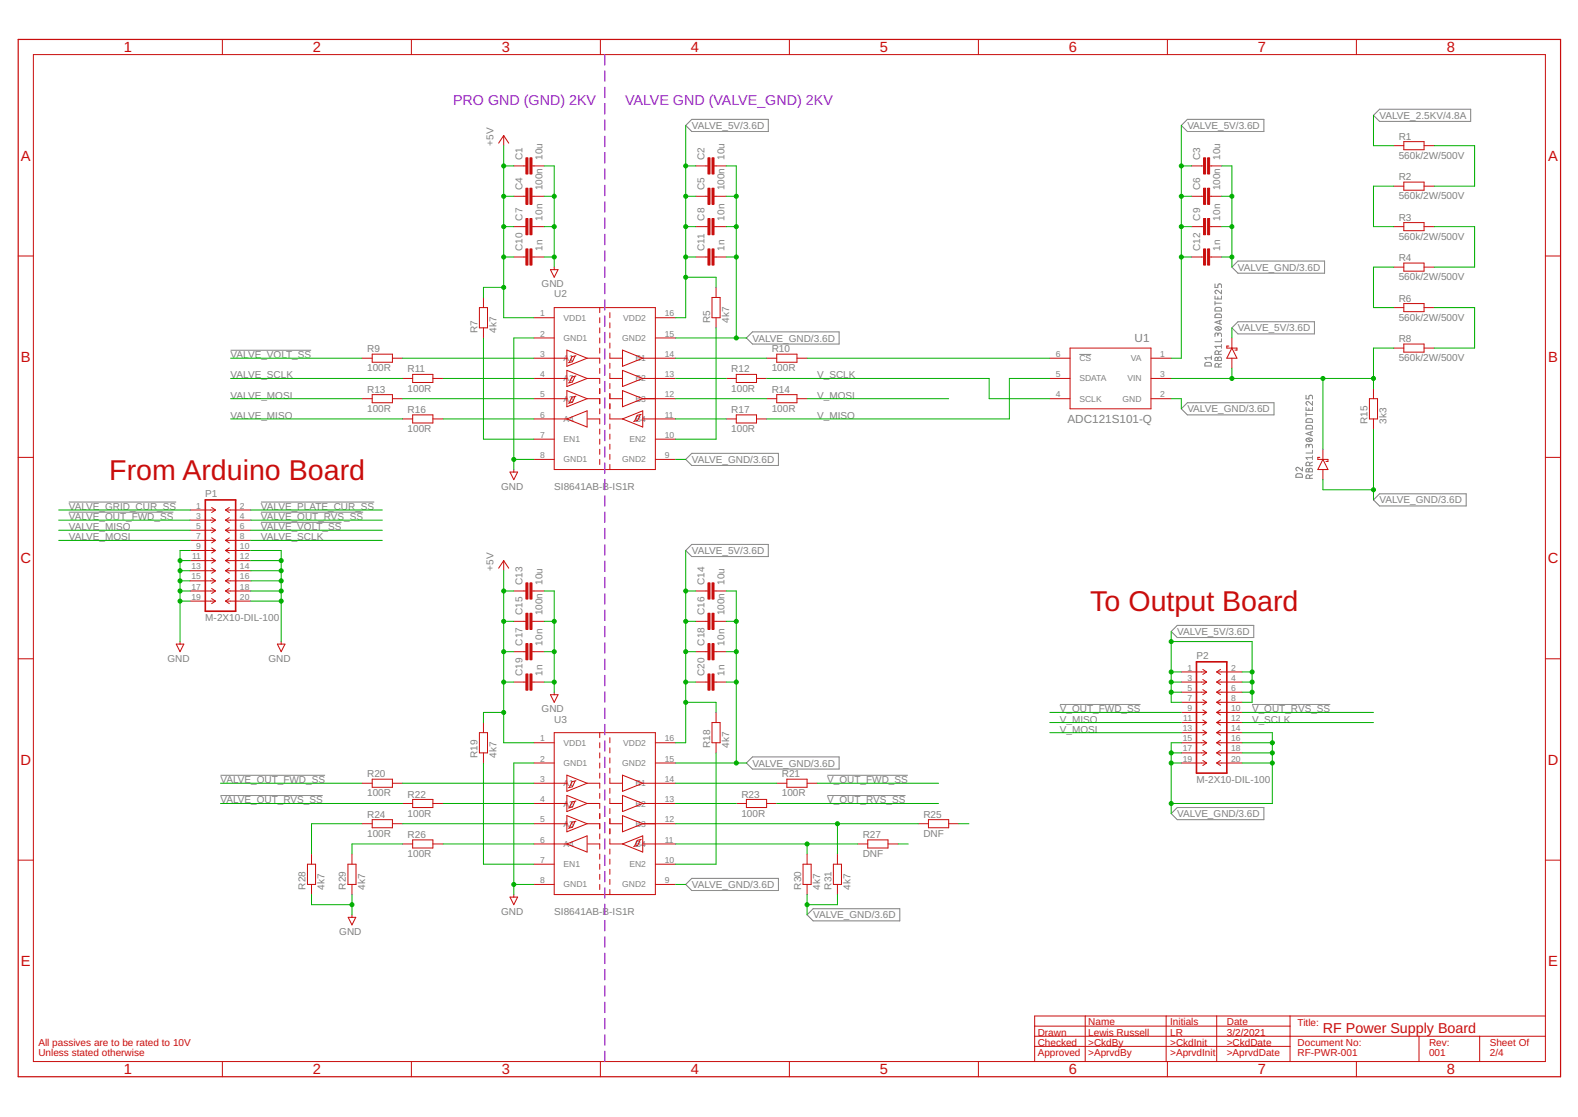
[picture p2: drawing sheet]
<svg xmlns="http://www.w3.org/2000/svg" width="1189mm" height="841mm" viewBox="0 0 1189 841" stroke-linecap="round" stroke-linejoin="round" font-family="sans-serif">
<g fill="none" stroke="#808080" stroke-width=".75">
<path d="M915 214v2h3v-1l1-1h1v2M920 218v3l-2-2a1.5 1.5 0 0 0-3 0 1.3 1.3 0 0 0 1 2M915 223v2h5v-2M915 227v3M915 228h5M916 237l1-1 2 1h1v2h-5zM916 232v-1l3 1h1v2h-5zM918 223v2M916 247a2.6 2.6 0 0 1 4 1 2.6 2.6 0 0 1-3 1 2.6 2.6 0 0 1-2-2zM916 246l3 2M918 252v-1h1h1v2M918 253l-1-2h-1h-1v2"/>
<path d="M919 241v3M920 255v2h-5M920 259v3M920 241l-5 2 5 1M174 264h60M813 267h9M908 273h1h3v1l1 2h-5zM913 268v3M913 269h-5l1 2M916 269h1l1 1v-1h1l1 1v1h-5zM918 270v1M918 276v-2h-2l-1 2h5"/>
<path d="M918 267v-2l-2-1-1 3h5M920 274l-2 1M920 264l-2 1M920 261h-5l1 1M984 298v2h2v-2h1h2v2M984 307v2h5v-2M984 311v2M984 312h5M984 316l1-1h3l1 1v2h-5zM986 307v2M989 302v3l-3-2a1.3 1.3 0 0 0-2 0 1.3 1.3 0 0 0 1 2M984 330a2.4 2.4 0 0 1 3 0 2.4 2.4 0 0 1 2 2 2.6 2.6 0 0 1-5-1z"/>
<path d="M984 321l1-1h3l1 1v2h-5zM985 330l3 2M986 336l1-1h1h1v2M986 337v-2h-1h-1v2M988 325v3M989 339v2h-5M989 325l-5 1 5 2M977 357h1h2h1v2h-5zM981 352v3l-3-3a1.3 1.3 0 0 0-2 1 1.3 1.3 0 0 0 1 2M984 353h1l1 1 1-1h1l1 1v1h-5zM986 354v1M987 351l-1-3h-2v3h5"/>
<path d="M989 357l-2 2M989 343v3M989 348l-2 1M989 345h-5l1 1M52 378h81M197 378h85M987 360l-1-2h-2v2h5M52 386h79M197 386h77M197 393h60M799 530h60M943 530h59"/>
<path d="M166 599h77M166 584h79M623 599h59M623 584h61"/>
</g>
<g fill="none" stroke="#808080" stroke-width=".76">
<path d="M521 90h58v9h-58l-4-5zM895 90h57v9h-57l-5-5zM1035 87l4-5h69v9h-69zM928 201l5-4h65v9h-65zM567 250h65v9h-65l-5-5zM928 247l5-5h57v9h-57zM890 308l5-5h65v9h-65zM517 346l4-5h65v9h-65zM1035 376l4-4h66v9h-66zM517 414l4-4h58v9h-58zM882 475l5-4h58v9h-58zM562 574l5-4h65v9h-65z"/>
<path d="M882 613l5-5h65v9h-65zM517 666l4-5h65v9h-65zM608 689l5-5h65v9h-65z"/>
</g>
<g fill="none" stroke="#c90d0c" stroke-width=".76">
<path d="M376 108l3-6 4 6M1058 107h15v6h-15zM1058 137h15v6h-15zM1058 168h15v6h-15zM1058 198h15v6h-15zM415 203h5l-2 6zM361 232h6v15h-6zM418 232h76v122h-76zM452 232v3M452 239v4M459 235v4M536 224h7v15h-7z"/>
<path d="M1058 229h15v6h-15zM452 247v4M452 254v4M459 243v4M459 251v3M459 258v4M1058 259h15v6h-15zM280 267h16v6h-16zM418 270h9M427 264l15 6-15 6zM427 279l15 6-15 6zM433 268l-2 4-3 1"/>
<path d="M434 268l-3 1-2 4M442 270h10v4M452 262v4M452 277v4M459 266v4h10M459 274v3M469 264l15 6-15 6zM469 279l15 6-15 6zM484 270h10M585 267h15v6h-15zM926 261h-2v1h8v2h-2M928 262l4 8h-8z"/>
<path d="M280 297h16v6h-16zM311 282h15v6h-15zM418 285h9M427 294l15 6-15 6zM433 283l-2 5h-3M433 299l-2 4-3 1M434 283l-3 1-2 4M434 298l-3 1-2 4M442 285h10v4M452 293v3M459 281v4h10M459 289v4"/>
<path d="M459 296v4h10M469 294l15 6-15 6zM484 285h10M555 282h15v6h-15zM585 297h15v6h-15zM311 312h15v6h-15zM418 300h9M418 315h9M427 315l15-6v13zM442 300h10v4M443 315h9v4M452 308v4"/>
<path d="M459 304v4M459 312v3h10M459 319v4M469 315l15-6v13zM482 312l-2 5h-3M483 312l-3 1-2 4M484 300h10M485 315h9M555 312h15v6h-15zM1032 300h6v15h-6zM452 323v4M452 331v3"/>
<path d="M452 338v4M459 327v4M459 334v4M384 355h6l-3 6zM452 346v4M459 342v4M459 350v4M994 344h-1v2h7v1h-1M997 346l3 8h-7zM159 382l3 2-3 2M159 390l3 2-3 2M159 397l3 2-3 2"/>
<path d="M173 382l-3 2 3 2M173 390l-3 2 3 2M173 397l-3 2 3 2M159 405l3 2-3 2M159 413l3 1-3 2M173 405l-3 2 3 2M173 413l-3 1 3 2M159 420l3 2-3 2M159 428l3 2-3 2M159 435l3 2-3 2M173 420l-3 2 3 2M173 428l-3 2 3 2"/>
<path d="M173 435l-3 2 3 2M376 428l3-6 4 6M159 443l3 2-3 2M159 451l3 2-3 1M173 443l-3 2 3 2M173 451l-3 2 3 1M133 485h5l-2 6zM209 485h6l-3 6zM906 504l3 2-3 2M906 512l3 2-3 1M906 519l3 2-3 2M920 504l-3 2 3 2"/>
<path d="M920 512l-3 2 3 1M920 519l-3 2 3 2M415 523h5l-2 6zM906 527l3 2-3 2M906 535l3 1-3 2M920 527l-3 2 3 2M920 535l-3 1 3 2M361 552h6v15h-6zM418 552h76v122h-76zM452 552v3M452 559v4M459 555v4"/>
<path d="M536 544h7v15h-7zM906 542l3 2-3 2M906 550l3 2-3 2M906 557l3 2-3 2M920 542l-3 2 3 2M920 550l-3 2 3 2M920 557l-3 2 3 2M452 567v4M452 574v4M459 563v4M459 571v3M459 578v4"/>
<path d="M906 565l3 2-3 2M906 573l3 1-3 2M920 565l-3 2 3 2M920 573l-3 1 3 2M280 587h16v6h-16zM418 590h9M427 584l15 6-15 6zM427 599l15 6-15 6zM433 588l-2 4-3 1M434 588l-3 1-2 4M442 590h10v4M452 582v4"/>
<path d="M452 597v4M459 586v4h10M459 594v3M469 584l15 6-15 6zM469 599l15 6-15 6zM484 590h10M593 587h15v6h-15zM280 617h16v6h-16zM311 602h15v6h-15zM418 605h9M427 614l15 6-15 6zM433 603l-2 5h-3"/>
<path d="M433 619l-2 4-3 1M434 603l-3 1-2 4M434 618l-3 1-2 4M442 605h10v4M452 613v3M459 601v4h10M459 609v4M459 616v4h10M469 614l15 6-15 6zM484 605h10M562 602h16v6h-16zM699 617h16v6h-16z"/>
<path d="M311 632h15v6h-15zM418 620h9M418 635h9M427 635l15-6v13zM442 620h10v4M443 635h9v4M452 628v4M459 624v4M459 632v3h10M459 639v4M469 635l15-6v13zM482 632l-2 5h-3"/>
<path d="M483 632l-3 1-2 4M484 620h10M485 635h9M654 632h15v6h-15zM232 651h6v15h-6zM262 651h6v15h-6zM452 643v4M452 651v3M452 658v4M459 647v4M459 654v4M605 651h6v15h-6z"/>
<path d="M628 651h6v15h-6zM384 675h6l-3 6zM452 666v4M459 662v4M459 670v4M262 691h6l-3 5z"/>
</g>
<g fill="none" stroke="#c90d0c" stroke-width=".75">
<path d="M168 30v11M310 30v11M452 30v11M595 30v11M737 30v11M880 30v11M1022 30v11M25 41h1139v758h-1139zM379 102v8M1050 110h8M1073 110h7M387 125h9"/>
<path d="M401 125h9M524 125h9M538 125h9M898 125h9M911 125h9M387 148h9M401 148h9M524 148h9M538 148h9M898 148h9M911 148h9M1050 140h8"/>
<path d="M1073 140h7M387 171h9M401 171h9M524 171h9M538 171h9M898 171h9M911 171h9M1050 171h8M1073 171h7M14 193h11M387 194h9M401 194h9"/>
<path d="M524 194h9M538 194h9M898 194h9M911 194h9M1164 193h12M418 201v2M539 216v8M1050 201h8M1073 201h7M364 224v8M402 239h16M494 239h15"/>
<path d="M539 239v8M1050 232h8M1073 232h7M364 247v7M402 254h16M494 254h15M928 254v8M273 270h7M296 270h7M402 270h16M494 270h15M578 270h7"/>
<path d="M600 270h8M791 270h15M806 262h61v46h-61zM867 270h15M928 270v7M1050 262h8M1073 262h7M303 285h8M326 285h8M402 285h16M494 285h15M547 285h8"/>
<path d="M570 285h8M791 285h15M867 285h15M1035 293v7M273 300h7M296 300h7M303 315h8M326 315h8M402 300h16M402 315h16M494 300h15M494 315h15"/>
<path d="M547 315h8M570 315h8M578 300h7M600 300h8M791 300h15M867 300h15M1035 315v8M402 331h16M494 331h15M997 338v8M14 344h11M387 354v1"/>
<path d="M402 346h16M494 346h15M997 354v7M1164 344h12M143 384h19M143 392h19M143 399h19M170 384h19M170 392h19M170 399h19M143 407h19M143 414h19"/>
<path d="M170 407h19M170 414h19M143 422h19M143 430h19M143 437h19M170 422h19M170 430h19M170 437h19M379 422v8M143 445h19M143 453h19M170 445h19"/>
<path d="M170 453h19M387 445h9M401 445h9M524 445h9M538 445h9M387 468h9M401 468h9M524 468h9M538 468h9M14 496h11M136 483v2M212 483v2"/>
<path d="M387 491h9M401 491h9M524 491h9M538 491h9M1164 496h12M387 514h9M401 514h9M524 514h9M538 514h9M890 514h19M890 506h19M917 514h19"/>
<path d="M917 506h19M418 521v2M539 536v8M890 521h19M890 529h19M890 536h19M917 521h19M917 529h19M917 536h19M364 544v8M402 559h16M494 559h15"/>
<path d="M539 559v8M890 559h19M890 544h19M890 552h19M917 559h19M917 544h19M917 552h19M364 567v7M402 574h16M494 574h15M890 574h19M890 567h19"/>
<path d="M917 574h19M917 567h19M273 590h7M296 590h7M402 590h16M494 590h15M585 590h8M608 590h8M303 605h8M326 605h8M402 605h16M494 605h15"/>
<path d="M555 605h7M578 605h7M273 620h7M296 620h7M303 635h8M326 635h8M402 620h16M402 635h16M494 620h15M494 635h15M646 635h8M669 635h8"/>
<path d="M692 620h7M715 620h7M14 648h11M235 643v8M265 643v8M402 651h16M494 651h15M608 643v8M631 643v8M1164 648h12M235 666v8M265 666v8"/>
<path d="M387 674v1M402 666h16M494 666h15M608 666v8M631 666v8M265 689v2M780 773h192M818 765v34M879 765v34M917 765v34M972 765v34M1164 765h-384v34"/>
<path d="M168 799v12M310 799v12M452 799v12M595 799v12M737 799v12M780 780h384M780 788h192M880 799v12M1022 799v12M1069 780v19M1115 780v19"/>
</g>
<g fill="#c90d0c" stroke="#c90d0c" stroke-width=".75">
<path d="M399 142h2v12h-2z"/>
<path d="M396 142h2v12h-2z"/>
<path d="M399 187h2v13h-2z"/>
<path d="M396 187h2v13h-2z"/>
<path d="M399 165h2v12h-2z"/>
<path d="M396 165h2v12h-2z"/>
<path d="M399 119h2v12h-2z"/>
<path d="M396 119h2v12h-2z"/>
<path d="M536 142h2v12h-2z"/>
<path d="M533 142h2v12h-2z"/>
<path d="M536 187h2v13h-2z"/>
<path d="M533 187h2v13h-2z"/>
<path d="M536 165h2v12h-2z"/>
<path d="M533 165h2v12h-2z"/>
<path d="M536 119h2v12h-2z"/>
<path d="M533 119h2v12h-2z"/>
<path d="M910 142h1v12h-1z"/>
<path d="M907 142h1v12h-1z"/>
<path d="M910 187h1v13h-1z"/>
<path d="M907 187h1v13h-1z"/>
<path d="M910 165h1v12h-1z"/>
<path d="M907 165h1v12h-1z"/>
<path d="M910 119h1v12h-1z"/>
<path d="M907 119h1v12h-1z"/>
<path d="M399 462h2v12h-2z"/>
<path d="M396 462h2v12h-2z"/>
<path d="M399 507h2v13h-2z"/>
<path d="M396 507h2v13h-2z"/>
<path d="M399 485h2v12h-2z"/>
<path d="M396 485h2v12h-2z"/>
<path d="M399 439h2v12h-2z"/>
<path d="M396 439h2v12h-2z"/>
<path d="M536 462h2v12h-2z"/>
<path d="M533 462h2v12h-2z"/>
<path d="M536 507h2v13h-2z"/>
<path d="M533 507h2v13h-2z"/>
<path d="M536 485h2v12h-2z"/>
<path d="M533 485h2v12h-2z"/>
<path d="M536 439h2v12h-2z"/>
<path d="M533 439h2v12h-2z"/>
</g>
<path d="M155 376h23v84h-23zM901 498h23v84h-23z" fill="none" stroke="#c90d0c" stroke-width="1.2"/>
<path d="M14 30h1162v781h-1162z" fill="none" stroke="#c90d0c" stroke-width=".91"/>
<g fill="none" stroke="#00af00" stroke-width=".75">
<path d="M517 94v145h-8M890 94v176h-8M1035 87v23h15M379 110v129h23M1080 110h31v30h-31M379 125h8M410 125h8v76M517 125h7M547 125h8v129M890 125h8M920 125h8v76M379 148h8"/>
<path d="M410 148h8M517 148h7M547 148h8M890 148h8M920 148h8M1050 140h-15v31h15M379 171h8M410 171h8M517 171h7M547 171h8M890 171h8M920 171h8"/>
<path d="M1080 171h31v30h-31M379 194h8M410 194h8M517 194h7M547 194h8M890 194h8M920 194h8M379 216h-15v8M517 209h22v7M1050 201h-15v31h15M1080 232h31v30h-31M364 254v77h38"/>
<path d="M402 254h-15v100M509 254h53M539 247v84h-30M928 247v7M174 270h99M303 270h99M509 270h69M608 270h183M928 277v8M1050 262h-15v31M174 285h129M334 285h68"/>
<path d="M509 285h38M578 285h167v15h46M791 285h-31v30h-182M882 285h153M997 285v53M174 300h99M174 315h129M303 300h99M334 315h68M509 300h69M509 315h38M608 300h107"/>
<path d="M882 300h8v8M1035 323v53M387 346h15M509 346h8M997 361v8h38M44 399h99M44 392h99M44 384h99M189 399h99M189 392h99M189 384h99M44 407h99"/>
<path d="M143 414h-7v69M189 414h23v69M189 407h99M517 414v145h-8M136 437h7M136 430h7M136 422h7M189 437h23M189 430h23M189 422h23M379 430v129h23M136 445h7"/>
<path d="M136 453h7M189 445h23M189 453h23M379 445h8M410 445h8v76M517 445h7M547 445h8v129M379 468h8M410 468h8M517 468h7M547 468h8M882 475v54h8"/>
<path d="M379 491h8M410 491h8M517 491h7M547 491h8M882 483h61v46h-7M379 514h8M410 514h8M517 514h7M547 514h8M882 514h8M882 506h8M936 514h7"/>
<path d="M936 506h7M379 536h-15v8M517 529h22v7M791 536h99M882 521h8M936 536h99M936 521h7M791 552h99M791 544h99M890 559h-8v54M936 559h23M936 552h23v53h-77"/>
<path d="M936 544h99M364 574v77h38M402 574h-15v100M509 574h53M539 567v84h-30M882 574h8M882 567h8M936 574h23M936 567h23M166 590h107M303 590h99M509 590h76"/>
<path d="M616 590h91M166 605h137M334 605h68M509 605h46M585 605h122M273 620h-38v23M303 635h-38v8M303 620h99M334 635h68M509 620h183M509 635h137M608 635v8"/>
<path d="M631 620v23M677 635h7M722 620h8M235 674v7h30M265 674v15M387 666h15M509 666h8M608 674v15M631 674v7h-23"/>
</g>
<g fill="#00af00" stroke="#00af00" stroke-width=".75">
<circle cx="387" cy="346" r="1.5"/>
<circle cx="418" cy="194" r="1.5"/>
<circle cx="418" cy="171" r="1.5"/>
<circle cx="418" cy="148" r="1.5"/>
<circle cx="387" cy="666" r="1.5"/>
<circle cx="418" cy="514" r="1.5"/>
<circle cx="418" cy="491" r="1.5"/>
<circle cx="418" cy="468" r="1.5"/>
<circle cx="265" cy="681" r="1.5"/>
<circle cx="136" cy="453" r="1.5"/>
<circle cx="136" cy="445" r="1.5"/>
<circle cx="136" cy="437" r="1.5"/>
<circle cx="136" cy="430" r="1.5"/>
<circle cx="136" cy="422" r="1.5"/>
<circle cx="212" cy="445" r="1.5"/>
<circle cx="212" cy="453" r="1.5"/>
<circle cx="212" cy="437" r="1.5"/>
<circle cx="212" cy="430" r="1.5"/>
<circle cx="212" cy="422" r="1.5"/>
<circle cx="379" cy="194" r="1.5"/>
<circle cx="379" cy="148" r="1.5"/>
<circle cx="379" cy="171" r="1.5"/>
<circle cx="379" cy="125" r="1.5"/>
<circle cx="379" cy="216" r="1.5"/>
<circle cx="379" cy="514" r="1.5"/>
<circle cx="379" cy="468" r="1.5"/>
<circle cx="379" cy="491" r="1.5"/>
<circle cx="379" cy="445" r="1.5"/>
<circle cx="379" cy="536" r="1.5"/>
<circle cx="555" cy="194" r="1.5"/>
<circle cx="555" cy="171" r="1.5"/>
<circle cx="555" cy="148" r="1.5"/>
<circle cx="555" cy="254" r="1.5"/>
<circle cx="928" cy="194" r="1.5"/>
<circle cx="928" cy="171" r="1.5"/>
<circle cx="928" cy="148" r="1.5"/>
<circle cx="1035" cy="369" r="1.5"/>
<circle cx="555" cy="514" r="1.5"/>
<circle cx="555" cy="491" r="1.5"/>
<circle cx="555" cy="468" r="1.5"/>
<circle cx="555" cy="574" r="1.5"/>
<circle cx="608" cy="681" r="1.5"/>
<circle cx="882" cy="574" r="1.5"/>
<circle cx="882" cy="567" r="1.5"/>
<circle cx="959" cy="567" r="1.5"/>
<circle cx="959" cy="574" r="1.5"/>
<circle cx="882" cy="605" r="1.5"/>
<circle cx="959" cy="559" r="1.5"/>
<circle cx="517" cy="194" r="1.5"/>
<circle cx="517" cy="209" r="1.5"/>
<circle cx="517" cy="171" r="1.5"/>
<circle cx="517" cy="148" r="1.5"/>
<circle cx="517" cy="125" r="1.5"/>
<circle cx="890" cy="194" r="1.5"/>
<circle cx="890" cy="148" r="1.5"/>
<circle cx="890" cy="171" r="1.5"/>
<circle cx="890" cy="125" r="1.5"/>
<circle cx="517" cy="514" r="1.5"/>
<circle cx="517" cy="529" r="1.5"/>
<circle cx="517" cy="491" r="1.5"/>
<circle cx="517" cy="468" r="1.5"/>
<circle cx="517" cy="445" r="1.5"/>
<circle cx="882" cy="506" r="1.5"/>
<circle cx="882" cy="514" r="1.5"/>
<circle cx="943" cy="506" r="1.5"/>
<circle cx="943" cy="514" r="1.5"/>
<circle cx="882" cy="483" r="1.5"/>
<circle cx="882" cy="521" r="1.5"/>
<circle cx="943" cy="521" r="1.5"/>
<circle cx="928" cy="285" r="1.5"/>
<circle cx="1035" cy="285" r="1.5"/>
<circle cx="997" cy="285" r="1.5"/>
<circle cx="631" cy="620" r="1.5"/>
<circle cx="608" cy="635" r="1.5"/>
</g>
<g fill="none" stroke="#9425de" stroke-width=".93">
<path d="M456 41v8M456 53v8M456 66v8M456 78v8M456 90v8M456 103v7M456 115v8M456 127v8M456 140v7M456 152v8M456 164v8M456 176v8"/>
<path d="M456 189v8M456 201v8M456 213v8M456 226v7M456 238v8M456 250v8M456 263v7M456 275v8M456 287v8M456 299v8M456 312v8M456 324v8"/>
<path d="M456 336v8M456 349v7M456 361v8M456 373v8M456 386v7M456 398v8M456 410v8M456 422v8M456 435v8M456 447v8M456 459v8M456 472v7"/>
<path d="M456 484v8M456 496v8M456 509v7M456 521v8M456 533v8M456 545v8M456 558v8M456 570v8M456 582v8M456 595v7M456 607v8M456 619v8"/>
<path d="M456 632v7M456 644v8M456 656v8M456 668v8M456 681v8M456 693v8M456 705v8M456 718v7M456 730v8M456 742v8M456 755v7M456 767v8"/>
<path d="M456 779v8M456 791v8"/>
</g>
<g font-size="21.5" fill="#c90d0c">
<text x="82" y="361">From Arduino Board</text>
<text x="821" y="460">To Output Board</text>
</g>
<g font-size="11.1" fill="#c90d0c">
<text x="93" y="39">1</text>
<text x="236" y="39">2</text>
<text x="378" y="39">3</text>
<text x="520" y="39">4</text>
<text x="663" y="39">5</text>
<text x="805" y="39">6</text>
<text x="948" y="39">7</text>
<text x="1090" y="39">8</text>
<text x="16" y="121">A</text>
<text x="1166" y="121">A</text>
<text x="16" y="272">B</text>
<text x="1166" y="272">B</text>
<text x="15" y="424">C</text>
<text x="1166" y="424">C</text>
<text x="15" y="576">D</text>
<text x="1166" y="576">D</text>
<text x="16" y="727">E</text>
<text x="1166" y="727">E</text>
<text x="93" y="809">1</text>
<text x="236" y="809">2</text>
<text x="378" y="809">3</text>
<text x="520" y="809">4</text>
<text x="663" y="809">5</text>
<text x="805" y="809">6</text>
<text x="948" y="809">7</text>
<text x="1090" y="809">8</text>
</g>
<g font-size="10.8" fill="#9425de">
<text x="341" y="79">PRO GND (GND) 2KV</text>
<text x="471" y="79">VALVE GND (VALVE_GND) 2KV</text>
</g>
<text font-size="10.8" fill="#c90d0c" x="997" y="778">RF Power Supply Board</text>
<g font-size="8.8" fill="#808080">
<text x="855" y="258">U1</text>
<text x="804" y="319">ADC121S101-Q</text>
</g>
<g font-size="7.5" fill="#808080">
<text x="1039" y="90">VALVE_2.5KV/4.8A</text>
<text x="521" y="97">VALVE_5V/3.6D</text>
<text x="895" y="97">VALVE_5V/3.6D</text>
<text x="1054" y="105">R1</text>
<text x="372" y="110" transform="rotate(-90 372 110)">+5V</text>
<text x="1054" y="120">560k/2W/500V</text>
<text x="394" y="120" transform="rotate(-90 394 120)">C1</text>
<text x="409" y="120" transform="rotate(-90 409 120)">10u</text>
<text x="531" y="120" transform="rotate(-90 531 120)">C2</text>
<text x="546" y="120" transform="rotate(-90 546 120)">10u</text>
<text x="904" y="120" transform="rotate(-90 904 120)">C3</text>
<text x="919" y="120" transform="rotate(-90 919 120)">10u</text>
<text x="1054" y="136">R2</text>
<text x="394" y="143" transform="rotate(-90 394 143)">C4</text>
<text x="409" y="143" transform="rotate(-90 409 143)">100n</text>
<text x="531" y="143" transform="rotate(-90 531 143)">C5</text>
<text x="546" y="143" transform="rotate(-90 546 143)">100n</text>
<text x="904" y="143" transform="rotate(-90 904 143)">C6</text>
<text x="919" y="143" transform="rotate(-90 919 143)">100n</text>
<text x="1054" y="150">560k/2W/500V</text>
<text x="394" y="166" transform="rotate(-90 394 166)">C7</text>
<text x="409" y="166" transform="rotate(-90 409 166)">10n</text>
<text x="531" y="166" transform="rotate(-90 531 166)">C8</text>
<text x="546" y="166" transform="rotate(-90 546 166)">10n</text>
<text x="904" y="166" transform="rotate(-90 904 166)">C9</text>
<text x="919" y="166" transform="rotate(-90 919 166)">10n</text>
<text x="1054" y="166">R3</text>
<text x="1054" y="181">560k/2W/500V</text>
<text x="394" y="189" transform="rotate(-90 394 189)">C10</text>
<text x="409" y="189" transform="rotate(-90 409 189)">1n</text>
<text x="531" y="189" transform="rotate(-90 531 189)">C11</text>
<text x="546" y="189" transform="rotate(-90 546 189)">1n</text>
<text x="904" y="189" transform="rotate(-90 904 189)">C12</text>
<text x="919" y="189" transform="rotate(-90 919 189)">1n</text>
<text x="1054" y="197">R4</text>
<text x="933" y="204">VALVE_GND/3.6D</text>
<text x="1054" y="211">560k/2W/500V</text>
<text x="408" y="216">GND</text>
<text x="418" y="224">U2</text>
<text x="1054" y="227">R6</text>
<text x="535" y="243" transform="rotate(-90 535 243)">R5</text>
<text x="549" y="243" transform="rotate(-90 549 243)">4k7</text>
<text x="1054" y="242">560k/2W/500V</text>
<text x="360" y="251" transform="rotate(-90 360 251)">R7</text>
<text x="374" y="251" transform="rotate(-90 374 251)">4k7</text>
<text x="933" y="250">VALVE_5V/3.6D</text>
<text x="567" y="257">VALVE_GND/3.6D</text>
<text x="1054" y="258">R8</text>
<text x="174" y="270">VALVE_VOLT_SS</text>
<text x="277" y="265">R9</text>
<text x="581" y="265">R10</text>
<text x="1054" y="272">560k/2W/500V</text>
<text x="277" y="280">100R</text>
<text x="307" y="280">R11</text>
<text x="551" y="280">R12</text>
<text x="581" y="280">100R</text>
<text x="174" y="285">VALVE_SCLK</text>
<text x="616" y="285">V_SCLK</text>
<text x="277" y="296">R13</text>
<text x="307" y="295">100R</text>
<text x="551" y="295">100R</text>
<text x="581" y="296">R14</text>
<text x="174" y="300">VALVE_MOSI</text>
<text x="616" y="300">V_MOSI</text>
<text x="277" y="310">100R</text>
<text x="307" y="311">R16</text>
<text x="551" y="311">R17</text>
<text x="581" y="310">100R</text>
<text x="895" y="310">VALVE_GND/3.6D</text>
<text x="174" y="315">VALVE_MISO</text>
<text x="616" y="315">V_MISO</text>
<text x="1030" y="319" transform="rotate(-90 1030 319)">R15</text>
<text x="1045" y="319" transform="rotate(-90 1045 319)">3k3</text>
<text x="307" y="325">100R</text>
<text x="551" y="325">100R</text>
<text x="521" y="349">VALVE_GND/3.6D</text>
<text x="378" y="369">GND</text>
<text x="418" y="369">SI8641AB-B-IS1R</text>
<text x="155" y="374">P1</text>
<text x="1039" y="379">VALVE_GND/3.6D</text>
<text x="52" y="384">VALVE_GRID_CUR_SS</text>
<text x="197" y="384">VALVE_PLATE_CUR_SS</text>
<text x="52" y="392">VALVE_OUT_FWD_SS</text>
<text x="197" y="392">VALVE_OUT_RVS_SS</text>
<text x="52" y="399">VALVE_MISO</text>
<text x="197" y="399">VALVE_VOLT_SS</text>
<text x="52" y="407">VALVE_MOSI</text>
<text x="197" y="407">VALVE_SCLK</text>
<text x="521" y="417">VALVE_5V/3.6D</text>
<text x="372" y="430" transform="rotate(-90 372 430)">+5V</text>
<text x="394" y="440" transform="rotate(-90 394 440)">C13</text>
<text x="409" y="440" transform="rotate(-90 409 440)">10u</text>
<text x="531" y="440" transform="rotate(-90 531 440)">C14</text>
<text x="546" y="440" transform="rotate(-90 546 440)">10u</text>
<text x="155" y="468">M-2X10-DIL-100</text>
<text x="394" y="463" transform="rotate(-90 394 463)">C15</text>
<text x="409" y="463" transform="rotate(-90 409 463)">100n</text>
<text x="531" y="463" transform="rotate(-90 531 463)">C16</text>
<text x="546" y="463" transform="rotate(-90 546 463)">100n</text>
<text x="887" y="478">VALVE_5V/3.6D</text>
<text x="394" y="486" transform="rotate(-90 394 486)">C17</text>
<text x="409" y="486" transform="rotate(-90 409 486)">10n</text>
<text x="531" y="486" transform="rotate(-90 531 486)">C18</text>
<text x="546" y="486" transform="rotate(-90 546 486)">10n</text>
<text x="901" y="496">P2</text>
<text x="126" y="498">GND</text>
<text x="202" y="498">GND</text>
<text x="394" y="509" transform="rotate(-90 394 509)">C19</text>
<text x="409" y="509" transform="rotate(-90 409 509)">1n</text>
<text x="531" y="509" transform="rotate(-90 531 509)">C20</text>
<text x="546" y="509" transform="rotate(-90 546 509)">1n</text>
<text x="408" y="536">GND</text>
<text x="799" y="536">V_OUT_FWD_SS</text>
<text x="943" y="536">V_OUT_RVS_SS</text>
<text x="418" y="544">U3</text>
<text x="799" y="544">V_MISO</text>
<text x="943" y="544">V_SCLK</text>
<text x="799" y="552">V_MOSI</text>
<text x="535" y="563" transform="rotate(-90 535 563)">R18</text>
<text x="549" y="563" transform="rotate(-90 549 563)">4k7</text>
<text x="360" y="571" transform="rotate(-90 360 571)">R19</text>
<text x="374" y="571" transform="rotate(-90 374 571)">4k7</text>
<text x="567" y="577">VALVE_GND/3.6D</text>
<text x="277" y="585">R20</text>
<text x="589" y="585">R21</text>
<text x="166" y="590">VALVE_OUT_FWD_SS</text>
<text x="623" y="590">V_OUT_FWD_SS</text>
<text x="901" y="590">M-2X10-DIL-100</text>
<text x="277" y="600">100R</text>
<text x="589" y="600">100R</text>
<text x="166" y="605">VALVE_OUT_RVS_SS</text>
<text x="307" y="600">R22</text>
<text x="559" y="600">R23</text>
<text x="623" y="605">V_OUT_RVS_SS</text>
<text x="277" y="616">R24</text>
<text x="307" y="615">100R</text>
<text x="559" y="615">100R</text>
<text x="696" y="616">R25</text>
<text x="887" y="615">VALVE_GND/3.6D</text>
<text x="277" y="630">100R</text>
<text x="307" y="631">R26</text>
<text x="650" y="631">R27</text>
<text x="696" y="630">DNF</text>
<text x="307" y="645">100R</text>
<text x="650" y="645">DNF</text>
<text x="230" y="670" transform="rotate(-90 230 670)">R28</text>
<text x="245" y="670" transform="rotate(-90 245 670)">4k7</text>
<text x="261" y="670" transform="rotate(-90 261 670)">R29</text>
<text x="275" y="670" transform="rotate(-90 275 670)">4k7</text>
<text x="521" y="669">VALVE_GND/3.6D</text>
<text x="604" y="670" transform="rotate(-90 604 670)">R30</text>
<text x="618" y="670" transform="rotate(-90 618 670)">4k7</text>
<text x="626" y="670" transform="rotate(-90 626 670)">R31</text>
<text x="641" y="670" transform="rotate(-90 641 670)">4k7</text>
<text x="378" y="689">GND</text>
<text x="418" y="689">SI8641AB-B-IS1R</text>
<text x="613" y="691">VALVE_GND/3.6D</text>
<text x="256" y="704">GND</text>
</g>
<g font-size="7.5" fill="#c90d0c">
<text x="820" y="772">Name</text>
<text x="882" y="772">Initials</text>
<text x="924" y="772">Date</text>
<text x="978" y="773">Title:</text>
<text x="782" y="780">Drawn</text>
<text x="820" y="780">Lewis Russell</text>
<text x="882" y="780">LR</text>
<text x="924" y="780">3/2/2021</text>
<text x="29" y="787">All passives are to be rated to 10V</text>
<text x="782" y="788">Checked</text>
<text x="820" y="788">&gt;CkdBy</text>
<text x="882" y="788">&gt;CkdInit</text>
<text x="924" y="788">&gt;CkdDate</text>
<text x="978" y="788">Document No:</text>
<text x="1077" y="788">Rev:</text>
<text x="1122" y="788">Sheet Of</text>
<text x="29" y="795">Unless stated otherwise</text>
<text x="782" y="795">Approved</text>
<text x="820" y="795">&gt;AprvdBy</text>
<text x="882" y="795">&gt;AprvdInit</text>
<text x="924" y="795">&gt;AprvdDate</text>
<text x="978" y="795">RF-PWR-001</text>
<text x="1077" y="795">001</text>
<text x="1122" y="795">2/4</text>
</g>
<g font-size="6.5" fill="#808080">
<text x="407" y="238">1</text>
<text x="501" y="238">16</text>
<text x="425" y="242">VDD1</text>
<text x="470" y="242">VDD2</text>
<text x="407" y="253">2</text>
<text x="425" y="257">GND1</text>
<text x="469" y="257">GND2</text>
<text x="501" y="253">15</text>
<text x="407" y="269">3</text>
<text x="501" y="269">14</text>
<text x="796" y="269">6</text>
<text x="874" y="269">1</text>
<text x="425" y="272">A</text>
<text x="429" y="272">1</text>
<text x="479" y="272">B1</text>
<text x="813" y="272">CS</text>
<text x="852" y="272">VA</text>
<text x="407" y="284">4</text>
<text x="425" y="287">A</text>
<text x="429" y="287">2</text>
<text x="479" y="287">B2</text>
<text x="501" y="284">13</text>
<text x="796" y="284">5</text>
<text x="813" y="287">SDATA</text>
<text x="849" y="287">VIN</text>
<text x="874" y="284">3</text>
<text x="407" y="299">5</text>
<text x="501" y="299">12</text>
<text x="796" y="299">4</text>
<text x="874" y="299">2</text>
<text x="425" y="302">A</text>
<text x="429" y="302">3</text>
<text x="479" y="302">B3</text>
<text x="813" y="302">SCLK</text>
<text x="846" y="302">GND</text>
<text x="407" y="314">6</text>
<text x="425" y="318">A4</text>
<text x="479" y="318">B4</text>
<text x="501" y="314">11</text>
<text x="407" y="330">7</text>
<text x="501" y="330">10</text>
<text x="425" y="333">EN1</text>
<text x="474" y="333">EN2</text>
<text x="407" y="345">8</text>
<text x="501" y="345">9</text>
<text x="425" y="348">GND1</text>
<text x="469" y="348">GND2</text>
<text x="148" y="383">1</text>
<text x="181" y="383">2</text>
<text x="148" y="391">3</text>
<text x="181" y="391">4</text>
<text x="148" y="398">5</text>
<text x="181" y="398">6</text>
<text x="148" y="406">7</text>
<text x="181" y="406">8</text>
<text x="148" y="413">9</text>
<text x="181" y="413">10</text>
<text x="145" y="421">11</text>
<text x="181" y="421">12</text>
<text x="144" y="429">13</text>
<text x="181" y="429">14</text>
<text x="144" y="436">15</text>
<text x="181" y="436">16</text>
<text x="144" y="444">17</text>
<text x="181" y="444">18</text>
<text x="144" y="452">19</text>
<text x="181" y="452">20</text>
<text x="895" y="505">1</text>
<text x="927" y="505">2</text>
<text x="895" y="512">3</text>
<text x="927" y="512">4</text>
<text x="895" y="520">5</text>
<text x="927" y="520">6</text>
<text x="895" y="528">7</text>
<text x="927" y="528">8</text>
<text x="895" y="535">9</text>
<text x="927" y="535">10</text>
<text x="892" y="543">11</text>
<text x="927" y="543">12</text>
<text x="891" y="551">13</text>
<text x="927" y="551">14</text>
<text x="407" y="558">1</text>
<text x="425" y="562">VDD1</text>
<text x="470" y="562">VDD2</text>
<text x="501" y="558">16</text>
<text x="891" y="558">15</text>
<text x="927" y="558">16</text>
<text x="891" y="566">17</text>
<text x="927" y="566">18</text>
<text x="407" y="573">2</text>
<text x="501" y="573">15</text>
<text x="891" y="573">19</text>
<text x="927" y="573">20</text>
<text x="425" y="577">GND1</text>
<text x="469" y="577">GND2</text>
<text x="407" y="589">3</text>
<text x="425" y="592">A</text>
<text x="429" y="592">1</text>
<text x="479" y="592">B1</text>
<text x="501" y="589">14</text>
<text x="407" y="604">4</text>
<text x="501" y="604">13</text>
<text x="425" y="607">A</text>
<text x="429" y="607">2</text>
<text x="479" y="607">B2</text>
<text x="407" y="619">5</text>
<text x="425" y="622">A</text>
<text x="429" y="622">3</text>
<text x="479" y="622">B3</text>
<text x="501" y="619">12</text>
<text x="407" y="634">6</text>
<text x="501" y="634">11</text>
<text x="425" y="638">A4</text>
<text x="479" y="638">B4</text>
<text x="407" y="650">7</text>
<text x="425" y="653">EN1</text>
<text x="474" y="653">EN2</text>
<text x="501" y="650">10</text>
<text x="407" y="665">8</text>
<text x="501" y="665">9</text>
<text x="425" y="668">GND1</text>
<text x="469" y="668">GND2</text>
</g>
</svg>
